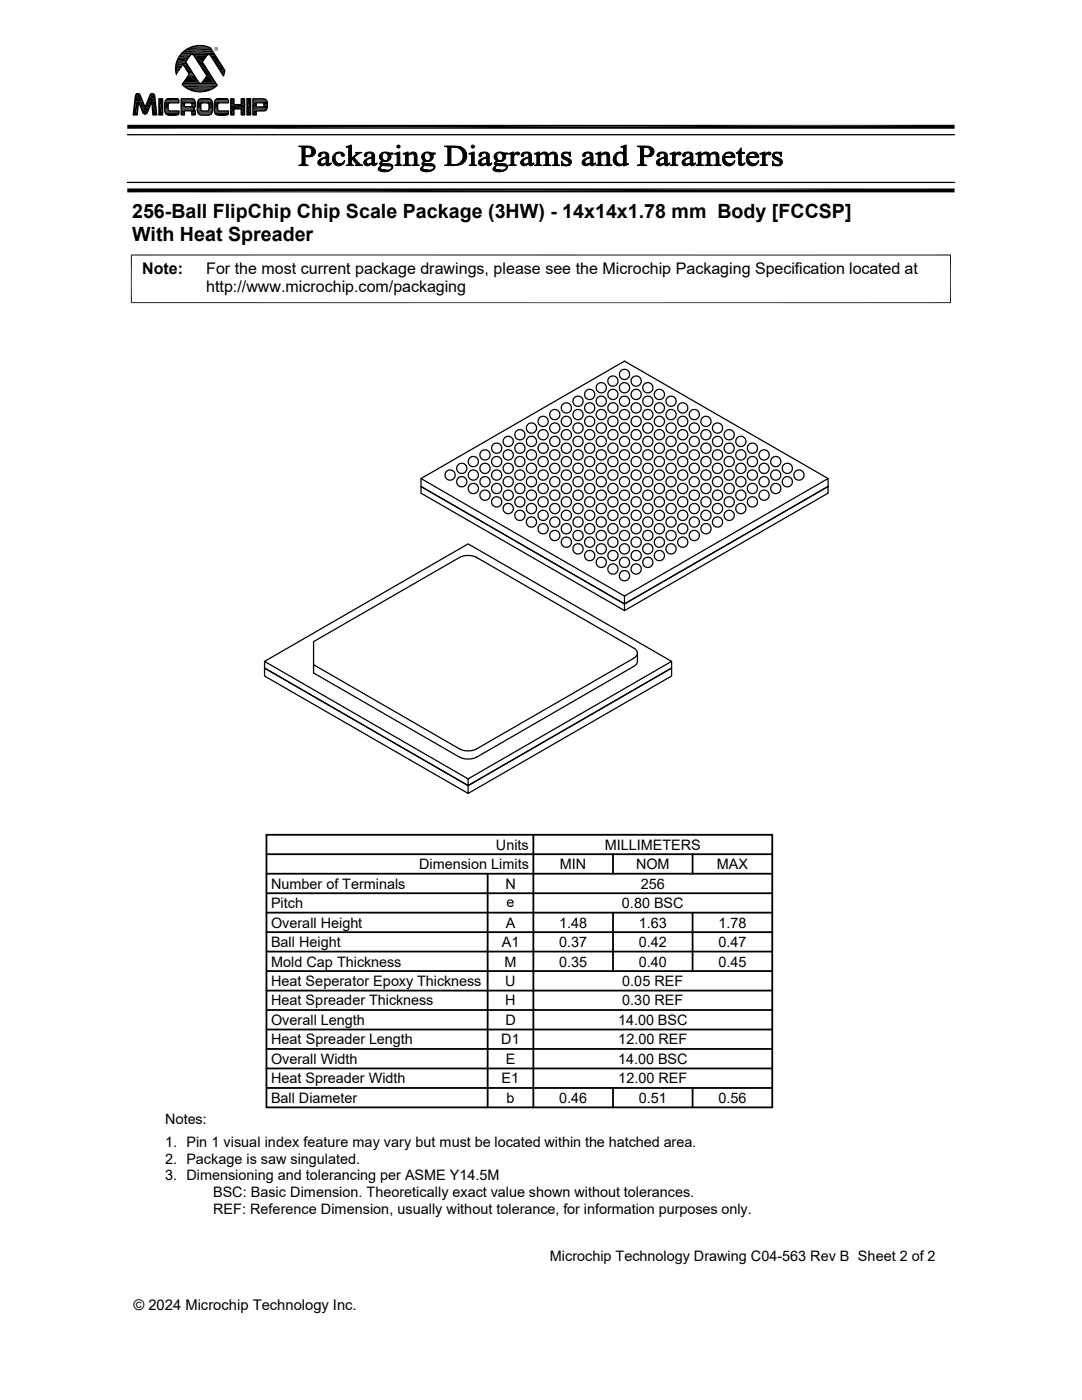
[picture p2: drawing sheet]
<svg xmlns="http://www.w3.org/2000/svg" width="216mm" height="279mm" viewBox="0 0 216 279" stroke-linecap="round" stroke-linejoin="round" font-family="sans-serif">
<g fill="none" stroke="#000" stroke-width=".25">
<path d="M27.1 18.9a.52 .52 0 0 1 .9 .1l1 2.4 .9-2.4a.5 .5 0 0 1 .5-.3 .5 .5 0 0 1 .5 .4l.4 3.8h-.8l-.2-2.7-.9 2.2a.5 .5 0 0 1-.5 .4 .5 .5 0 0 1-.4-.4l-.9-2.1-.2 2.6h-.8zM31.7 19.7h.7v3.2h-.7zM33.1 20l.5-.3h1.6l.4 .2 .1 .6-2 .1-.2 .4v.7l.1 .3 .2 .1h1.9a.62 .62 0 0 1-.1 .7 .62 .62 0 0 1-.6 .2h-1.2a.96 .96 0 0 1-.9-1.2 2.92 2.92 0 0 1 .2-1.8zM36.2 19.7h2.3a1.28 1.28 0 0 1 .2 1.9l-.1 .1 .3 .2 .1 1h-.7v-.6l-.2-.2h-1.3v.8h-.6zM36.6 13l1.1 1.7-1.4 2.2a5.1 5.1 0 0 0 7 .1l-2.9-4.6 1-1.5h.5l2.7 4.3 .3-1.2-2.9-4.5a4.8 4.8 0 0 0-5.1 .6 4.8 4.8 0 0 0-1.7 4.8M38.1 10.9h.3l.3 .1 2.6 4.1-1.2 1.6-.4-.2-2.7-4.2zM39.6 20l.5-.3h1.5a.93 .93 0 0 1 .8 1.1l-.1 1.6a.79 .79 0 0 1-.9 .6 2.2 2.2 0 0 1-1.8-.2 3.5 3.5 0 0 1 0-2.8zM43 20l.5-.3h1.6l.4 .2 .1 .6-2 .1-.2 .4v.7l.1 .3 .2 .1h1.9a.62 .62 0 0 1-.1 .7 .62 .62 0 0 1-.6 .2h-1.2a.96 .96 0 0 1-1-1.2 2.92 2.92 0 0 1 .3-1.8zM46 19.7h.7v1.2h1.4v-1.2h.7v3.2h-.7v-1.2h-1.4v1.2h-.7zM49.3 19.7h.7v3.2h-.7zM49.3 19.7h.7M50.5 19.7h2.2a1.49 1.49 0 0 1 .5 2.2l-.5 .2h-1.6v.8h-.6z"/>
<path d="M25.4 36.4h165.1M25.4 26.9h165.1M36.8 20.5h1.3l.2 .2v.4l-.1 .2h-1.4zM40.2 20.7l.2-.2 1.1 .1 .2 .4-.1 1-.2 .1h-1.2l-.1-.4zM51.1 20.5h1.4a.56 .56 0 0 1 0 .8h-1.4zM84 95.5l40.6 23.5v1.5l-40.6-23.4v1.3l40.6 23.5 40.6-23.5v-1.3l-40.6 23.4v1.4M165.2 95.5l-40.6-23.4-40.6 23.4v1.6l40.6 23.4 40.6-23.4v-1.6l-40.6 23.5M91.7 111.3l-29.1 16.8v4.6M91.7 111.3a3.8 3.8 0 0 1 3.4 0l31.4 18a1.05 1.05 0 0 1 .7 1 1.05 1.05 0 0 1-.7 1l-31.4 18.1a3.8 3.8 0 0 1-3.4 0M52.8 132l40.6-23.5 40.6 23.5-40.6 23.4zM52.8 133.3l40.6 23.5v-1.4M52.8 133.3v1.6l40.6 23.4"/>
<path d="M52.8 132v1.3M127.2 130.3v1.9l-.5 .7-31.6 18.2M134 132v1.3l-40.6 23.5v1.5l40.6-23.4v-1.6l-40.6 23.5-40.6-23.5M91.7 149.4l-29.1-16.7v1.6l29.1 16.8M91.7 151.1a3.8 3.8 0 0 0 3.4 0"/>
<circle cx="117.7" cy="78.7" r="1.02"/>
<circle cx="120" cy="77.4" r="1.02"/>
<circle cx="122.3" cy="78.7" r="1.02"/>
<circle cx="122.3" cy="76.1" r="1.02"/>
<circle cx="124.6" cy="74.7" r="1.02"/>
<circle cx="124.6" cy="77.4" r="1.02"/>
<circle cx="126.9" cy="76.1" r="1.02"/>
<circle cx="126.9" cy="78.7" r="1.02"/>
<circle cx="129.3" cy="77.4" r="1.02"/>
<circle cx="131.6" cy="78.7" r="1.02"/>
<circle cx="89.8" cy="94.8" r="1.02"/>
<circle cx="92.1" cy="93.5" r="1.02"/>
<circle cx="92.1" cy="96.1" r="1.02"/>
<circle cx="94.4" cy="94.8" r="1.02"/>
<circle cx="94.4" cy="92.1" r="1.02"/>
<circle cx="94.4" cy="97.5" r="1.02"/>
<circle cx="96.8" cy="96.1" r="1.02"/>
<circle cx="96.8" cy="93.5" r="1.02"/>
<circle cx="96.8" cy="98.8" r="1.02"/>
<circle cx="96.8" cy="90.8" r="1.02"/>
<circle cx="99.1" cy="94.8" r="1.02"/>
<circle cx="99.1" cy="97.5" r="1.02"/>
<circle cx="99.1" cy="89.5" r="1.02"/>
<circle cx="99.1" cy="92.1" r="1.02"/>
<circle cx="101.4" cy="88.1" r="1.02"/>
<circle cx="101.4" cy="98.8" r="1.02"/>
<circle cx="101.4" cy="93.5" r="1.02"/>
<circle cx="101.4" cy="96.1" r="1.02"/>
<circle cx="101.4" cy="90.8" r="1.02"/>
<circle cx="103.7" cy="86.8" r="1.02"/>
<circle cx="103.7" cy="94.8" r="1.02"/>
<circle cx="103.7" cy="97.5" r="1.02"/>
<circle cx="103.7" cy="92.1" r="1.02"/>
<circle cx="103.7" cy="89.5" r="1.02"/>
<circle cx="106" cy="85.4" r="1.02"/>
<circle cx="106" cy="88.1" r="1.02"/>
<circle cx="106" cy="98.8" r="1.02"/>
<circle cx="106" cy="96.1" r="1.02"/>
<circle cx="106" cy="90.8" r="1.02"/>
<circle cx="106" cy="93.5" r="1.02"/>
<circle cx="108.4" cy="92.1" r="1.02"/>
<circle cx="108.4" cy="86.8" r="1.02"/>
<circle cx="108.4" cy="89.5" r="1.02"/>
<circle cx="108.4" cy="97.5" r="1.02"/>
<circle cx="108.4" cy="94.8" r="1.02"/>
<circle cx="108.4" cy="84.1" r="1.02"/>
<circle cx="110.7" cy="96.1" r="1.02"/>
<circle cx="110.7" cy="98.8" r="1.02"/>
<circle cx="110.7" cy="90.8" r="1.02"/>
<circle cx="110.7" cy="82.7" r="1.02"/>
<circle cx="110.7" cy="88.1" r="1.02"/>
<circle cx="110.7" cy="85.4" r="1.02"/>
<circle cx="110.7" cy="93.5" r="1.02"/>
<circle cx="113" cy="86.8" r="1.02"/>
<circle cx="113" cy="84.1" r="1.02"/>
<circle cx="113" cy="92.1" r="1.02"/>
<circle cx="113" cy="97.5" r="1.02"/>
<circle cx="113" cy="94.8" r="1.02"/>
<circle cx="113" cy="89.5" r="1.02"/>
<circle cx="113" cy="81.4" r="1.02"/>
<circle cx="115.3" cy="88.1" r="1.02"/>
<circle cx="115.3" cy="96.1" r="1.02"/>
<circle cx="115.3" cy="90.8" r="1.02"/>
<circle cx="115.3" cy="98.8" r="1.02"/>
<circle cx="115.3" cy="93.5" r="1.02"/>
<circle cx="115.3" cy="82.7" r="1.02"/>
<circle cx="115.3" cy="80.1" r="1.02"/>
<circle cx="115.3" cy="85.4" r="1.02"/>
<circle cx="117.7" cy="92.1" r="1.02"/>
<circle cx="117.7" cy="89.5" r="1.02"/>
<circle cx="117.7" cy="84.1" r="1.02"/>
<circle cx="117.7" cy="86.8" r="1.02"/>
<circle cx="117.7" cy="81.4" r="1.02"/>
<circle cx="117.7" cy="97.5" r="1.02"/>
<circle cx="117.7" cy="94.8" r="1.02"/>
<circle cx="120" cy="85.4" r="1.02"/>
<circle cx="120" cy="90.8" r="1.02"/>
<circle cx="120" cy="96.1" r="1.02"/>
<circle cx="120" cy="80.1" r="1.02"/>
<circle cx="120" cy="88.1" r="1.02"/>
<circle cx="120" cy="82.7" r="1.02"/>
<circle cx="120" cy="98.8" r="1.02"/>
<circle cx="120" cy="93.5" r="1.02"/>
<circle cx="122.3" cy="94.8" r="1.02"/>
<circle cx="122.3" cy="97.5" r="1.02"/>
<circle cx="122.3" cy="84.1" r="1.02"/>
<circle cx="122.3" cy="92.1" r="1.02"/>
<circle cx="122.3" cy="86.8" r="1.02"/>
<circle cx="122.3" cy="89.5" r="1.02"/>
<circle cx="122.3" cy="81.4" r="1.02"/>
<circle cx="124.6" cy="80.1" r="1.02"/>
<circle cx="124.6" cy="88.1" r="1.02"/>
<circle cx="124.6" cy="98.8" r="1.02"/>
<circle cx="124.6" cy="90.8" r="1.02"/>
<circle cx="124.6" cy="85.4" r="1.02"/>
<circle cx="124.6" cy="93.5" r="1.02"/>
<circle cx="124.6" cy="96.1" r="1.02"/>
<circle cx="124.6" cy="82.7" r="1.02"/>
<circle cx="126.9" cy="84.1" r="1.02"/>
<circle cx="126.9" cy="97.5" r="1.02"/>
<circle cx="126.9" cy="94.8" r="1.02"/>
<circle cx="126.9" cy="86.8" r="1.02"/>
<circle cx="126.9" cy="89.5" r="1.02"/>
<circle cx="126.9" cy="92.1" r="1.02"/>
<circle cx="126.9" cy="81.4" r="1.02"/>
<circle cx="129.3" cy="88.1" r="1.02"/>
<circle cx="129.3" cy="80.1" r="1.02"/>
<circle cx="129.3" cy="93.5" r="1.02"/>
<circle cx="129.3" cy="96.1" r="1.02"/>
<circle cx="129.3" cy="98.8" r="1.02"/>
<circle cx="129.3" cy="82.7" r="1.02"/>
<circle cx="129.3" cy="90.8" r="1.02"/>
<circle cx="129.3" cy="85.4" r="1.02"/>
<circle cx="131.6" cy="86.8" r="1.02"/>
<circle cx="131.6" cy="97.5" r="1.02"/>
<circle cx="131.6" cy="94.8" r="1.02"/>
<circle cx="131.6" cy="92.1" r="1.02"/>
<circle cx="131.6" cy="81.4" r="1.02"/>
<circle cx="131.6" cy="89.5" r="1.02"/>
<circle cx="131.6" cy="84.1" r="1.02"/>
<circle cx="133.9" cy="82.7" r="1.02"/>
<circle cx="133.9" cy="96.1" r="1.02"/>
<circle cx="133.9" cy="93.5" r="1.02"/>
<circle cx="133.9" cy="80.1" r="1.02"/>
<circle cx="133.9" cy="90.8" r="1.02"/>
<circle cx="133.9" cy="98.8" r="1.02"/>
<circle cx="133.9" cy="88.1" r="1.02"/>
<circle cx="133.9" cy="85.4" r="1.02"/>
<circle cx="136.2" cy="86.8" r="1.02"/>
<circle cx="136.2" cy="84.1" r="1.02"/>
<circle cx="136.2" cy="89.5" r="1.02"/>
<circle cx="136.2" cy="81.4" r="1.02"/>
<circle cx="136.2" cy="94.8" r="1.02"/>
<circle cx="136.2" cy="97.5" r="1.02"/>
<circle cx="136.2" cy="92.1" r="1.02"/>
<circle cx="138.5" cy="85.4" r="1.02"/>
<circle cx="138.5" cy="98.8" r="1.02"/>
<circle cx="138.5" cy="82.7" r="1.02"/>
<circle cx="138.5" cy="96.1" r="1.02"/>
<circle cx="138.5" cy="93.5" r="1.02"/>
<circle cx="138.5" cy="88.1" r="1.02"/>
<circle cx="138.5" cy="90.8" r="1.02"/>
<circle cx="140.9" cy="92.1" r="1.02"/>
<circle cx="140.9" cy="89.5" r="1.02"/>
<circle cx="140.9" cy="94.8" r="1.02"/>
<circle cx="140.9" cy="97.5" r="1.02"/>
<circle cx="140.9" cy="86.8" r="1.02"/>
<circle cx="140.9" cy="84.1" r="1.02"/>
<circle cx="143.2" cy="96.1" r="1.02"/>
<circle cx="143.2" cy="98.8" r="1.02"/>
<circle cx="143.2" cy="93.5" r="1.02"/>
<circle cx="143.2" cy="88.1" r="1.02"/>
<circle cx="143.2" cy="85.4" r="1.02"/>
<circle cx="143.2" cy="90.8" r="1.02"/>
<circle cx="145.5" cy="86.8" r="1.02"/>
<circle cx="145.5" cy="97.5" r="1.02"/>
<circle cx="145.5" cy="89.5" r="1.02"/>
<circle cx="145.5" cy="92.1" r="1.02"/>
<circle cx="145.5" cy="94.8" r="1.02"/>
<circle cx="147.8" cy="96.1" r="1.02"/>
<circle cx="147.8" cy="98.8" r="1.02"/>
<circle cx="147.8" cy="93.5" r="1.02"/>
<circle cx="147.8" cy="88.1" r="1.02"/>
<circle cx="147.8" cy="90.8" r="1.02"/>
<circle cx="150.1" cy="92.1" r="1.02"/>
<circle cx="150.1" cy="89.5" r="1.02"/>
<circle cx="150.1" cy="97.5" r="1.02"/>
<circle cx="150.1" cy="94.8" r="1.02"/>
<circle cx="152.5" cy="98.8" r="1.02"/>
<circle cx="152.5" cy="96.1" r="1.02"/>
<circle cx="152.5" cy="93.5" r="1.02"/>
<circle cx="152.5" cy="90.8" r="1.02"/>
<circle cx="154.8" cy="94.8" r="1.02"/>
<circle cx="154.8" cy="92.1" r="1.02"/>
<circle cx="154.8" cy="97.5" r="1.02"/>
<circle cx="157.1" cy="93.5" r="1.02"/>
<circle cx="157.1" cy="96.1" r="1.02"/>
<circle cx="159.4" cy="94.8" r="1.02"/>
<circle cx="99.1" cy="100.2" r="1.02"/>
<circle cx="101.4" cy="101.5" r="1.02"/>
<circle cx="103.7" cy="100.2" r="1.02"/>
<circle cx="103.7" cy="102.8" r="1.02"/>
<circle cx="106" cy="104.2" r="1.02"/>
<circle cx="106" cy="101.5" r="1.02"/>
<circle cx="108.4" cy="105.5" r="1.02"/>
<circle cx="108.4" cy="102.8" r="1.02"/>
<circle cx="108.4" cy="100.2" r="1.02"/>
<circle cx="110.7" cy="101.5" r="1.02"/>
<circle cx="110.7" cy="104.2" r="1.02"/>
<circle cx="110.7" cy="106.9" r="1.02"/>
<circle cx="113" cy="100.2" r="1.02"/>
<circle cx="113" cy="108.2" r="1.02"/>
<circle cx="113" cy="105.5" r="1.02"/>
<circle cx="113" cy="102.8" r="1.02"/>
<circle cx="115.3" cy="106.9" r="1.02"/>
<circle cx="115.3" cy="104.2" r="1.02"/>
<circle cx="115.3" cy="101.5" r="1.02"/>
<circle cx="115.3" cy="109.5" r="1.02"/>
<circle cx="117.7" cy="108.2" r="1.02"/>
<circle cx="117.7" cy="100.2" r="1.02"/>
<circle cx="117.7" cy="102.8" r="1.02"/>
<circle cx="117.7" cy="105.5" r="1.02"/>
<circle cx="117.7" cy="110.9" r="1.02"/>
<circle cx="120" cy="104.2" r="1.02"/>
<circle cx="120" cy="106.9" r="1.02"/>
<circle cx="120" cy="112.2" r="1.02"/>
<circle cx="120" cy="101.5" r="1.02"/>
<circle cx="120" cy="109.5" r="1.02"/>
<circle cx="122.3" cy="113.6" r="1.02"/>
<circle cx="122.3" cy="100.2" r="1.02"/>
<circle cx="122.3" cy="102.8" r="1.02"/>
<circle cx="122.3" cy="105.5" r="1.02"/>
<circle cx="122.3" cy="108.2" r="1.02"/>
<circle cx="122.3" cy="110.9" r="1.02"/>
<circle cx="124.6" cy="104.2" r="1.02"/>
<circle cx="124.6" cy="112.2" r="1.02"/>
<circle cx="124.6" cy="109.5" r="1.02"/>
<circle cx="124.6" cy="106.9" r="1.02"/>
<circle cx="124.6" cy="101.5" r="1.02"/>
<circle cx="124.6" cy="114.9" r="1.02"/>
<circle cx="126.9" cy="102.8" r="1.02"/>
<circle cx="126.9" cy="105.5" r="1.02"/>
<circle cx="126.9" cy="110.9" r="1.02"/>
<circle cx="126.9" cy="113.6" r="1.02"/>
<circle cx="126.9" cy="100.2" r="1.02"/>
<circle cx="126.9" cy="108.2" r="1.02"/>
<circle cx="129.3" cy="101.5" r="1.02"/>
<circle cx="129.3" cy="112.2" r="1.02"/>
<circle cx="129.3" cy="106.9" r="1.02"/>
<circle cx="129.3" cy="104.2" r="1.02"/>
<circle cx="129.3" cy="109.5" r="1.02"/>
<circle cx="131.6" cy="105.5" r="1.02"/>
<circle cx="131.6" cy="108.2" r="1.02"/>
<circle cx="131.6" cy="110.9" r="1.02"/>
<circle cx="131.6" cy="102.8" r="1.02"/>
<circle cx="131.6" cy="100.2" r="1.02"/>
<circle cx="133.9" cy="109.5" r="1.02"/>
<circle cx="133.9" cy="104.2" r="1.02"/>
<circle cx="133.9" cy="101.5" r="1.02"/>
<circle cx="133.9" cy="106.9" r="1.02"/>
<circle cx="136.2" cy="102.8" r="1.02"/>
<circle cx="136.2" cy="100.2" r="1.02"/>
<circle cx="136.2" cy="108.2" r="1.02"/>
<circle cx="136.2" cy="105.5" r="1.02"/>
<circle cx="138.5" cy="101.5" r="1.02"/>
<circle cx="138.5" cy="106.9" r="1.02"/>
<circle cx="138.5" cy="104.2" r="1.02"/>
<circle cx="140.9" cy="105.5" r="1.02"/>
<circle cx="140.9" cy="100.2" r="1.02"/>
<circle cx="140.9" cy="102.8" r="1.02"/>
<circle cx="143.2" cy="101.5" r="1.02"/>
<circle cx="143.2" cy="104.2" r="1.02"/>
<circle cx="145.5" cy="102.8" r="1.02"/>
<circle cx="145.5" cy="100.2" r="1.02"/>
<circle cx="147.8" cy="101.5" r="1.02"/>
<circle cx="150.1" cy="100.2" r="1.02"/>
</g>
<g fill="none" stroke="#000" stroke-width=".2">
<path d="M33 20h2.7M33.1 19.9h2.6M33.1 19.9h2.5M33.3 19.8h2.2M33.4 19.7h2.1M35.6 19.8h-2.4M36 10.9h2.1M36.1 10.8h6.7M36.2 19.7h2.3M36.2 19.7h2.4M36.2 19.8h2.5M36.2 19.9h2.6"/>
<path d="M36.3 16.9h7M36.4 17h6.9M36.5 16.7h6.6M36.5 16.6h3.4M36.5 16.6h3.3M36.6 16.5h3.1M36.9 17.4h6M37.5 17.7h4.9M37.8 9.5h4.2M37.9 9.4h4M38 11h-2.1M38.2 10.9h-2.2"/>
<path d="M38.4 10.9h4.4M38.4 9.3h3M38.4 9.2h2.9M38.5 10.9h3M38.6 11h2.8M38.6 11h2.7M38.7 18.2h2.5M39.6 20h2.6M39.6 19.9h2.6M39.6 19.9h2.5M39.7 19.8h2.4M39.8 19.8h2.2"/>
<path d="M40.1 16.6h3M40.2 16.6h2.9M40.3 16.5h2.7M42.9 20h2.7M43 19.9h2.6M43 19.9h2.5M43.2 19.8h2.2M43.3 19.7h2M45.5 19.8h-2.4M50.5 19.7h2.2M50.5 19.8h2.5M50.5 19.9h2.6"/>
<path d="M50.5 19.7h2.4M50.5 19.9h2.7M32.9 20.5h2.8M32.9 22.2h2.8M32.9 20.4h2.8M32.9 22.3h2.8M32.9 20.3h2.8M32.9 22.4h2.8M32.9 20.2h2.8M32.9 22.5h2.8M33 22.6h2.7M33 20.1h2.7"/>
<path d="M33 22.7h2.7M33.1 22.7h2.6M33.1 22.8h2.6M33.2 22.8h2.4M33.3 22.9h2.3M33.4 22.9h2.1M36.2 20h2.7M36.2 20.2h2.7M36.2 21.3h2.7M36.2 21.4h2.7M36.2 21.5h2.7M36.2 21.6h2.6"/>
<path d="M36.2 21.6h2.5M36.2 21.7h2.5M36.2 21.8h2.6M36.2 21.9h2.7M36.2 22h2.7M36.2 22.1h2.7M39.4 22.2h3M39.4 20.5h3M39.4 20.4h3M39.4 22.3h3M39.4 20.2h3M39.4 22.5h2.9"/>
<path d="M39.5 22.6h2.8M39.5 20.1h2.8M39.5 22.7h2.7M39.6 22.8h2.6M39.7 22.8h2.4M39.8 22.9h2.2M42.8 20.5h2.8M42.8 22.2h2.8M42.8 20.4h2.8M42.8 22.3h2.8M42.8 20.3h2.8M42.8 22.4h2.8"/>
<path d="M42.8 20.2h2.8M42.8 22.5h2.8M42.9 20.1h2.7M42.9 22.6h2.7M42.9 22.7h2.7M43 22.7h2.6M43 22.8h2.6M43.1 22.8h2.4M43.2 22.9h2.2M43.3 22.9h2M50.5 20h2.7M50.5 20.2h2.8"/>
<path d="M50.5 20.4h2.8M50.5 20.5h2.8M50.5 21.4h2.8M50.5 21.7h2.8M50.5 21.8h2.8M50.5 21.9h2.7M50.5 22h2.6M53 22.1h-2.5M26.1 50.9h163.7M26.2 50.8v9.7M189.7 50.8v9.7M26.1 60.4h163.7"/>
</g>
<g fill="none" stroke="#000" stroke-width=".36">
<path d="M53.2 166.6h100.9v54.4h-100.9zM53.2 178.3h100.9M53.2 174.4h100.9M53.2 170.5h100.9M97.3 174.4v46.6M106.4 166.6v54.4M122.3 170.5v3.9M138.2 170.5v3.9M53.2 186h100.9M53.2 182.1h100.9M53.2 197.7h100.9M53.2 189.9h100.9"/>
<path d="M53.2 193.8h100.9M122.3 182.1v11.7M138.2 182.1v11.7M53.2 205.5h100.9M53.2 213.2h100.9M53.2 217.1h100.9M53.2 209.3h100.9M53.2 201.6h100.9M122.3 217.1v3.9M138.2 217.1v3.9"/>
</g>
<g fill="#000" stroke="#000" stroke-width=".2">
<path d="M80.4 30.6l.3 .1zM118.9 30.6l.2 .1zM123.9 29.3h.3zM151.6 30.6l.3 .1z"/>
<path d="M60.2 29.4h1.1h-.4v1.7h1.5l-1.5 .1v1.6l.6 .2h-1.9v-.1a.5 .5 0 0 0 .7-.6z" fill-rule="evenodd"/>
<path d="M59.6 29.1h1.6a1.26 1.26 0 0 1 1.3 .4 1.26 1.26 0 0 1 .3 1.3l-.4 .3h-1a.87 .87 0 0 0 .8-.9 .87 .87 0 0 0-.9-.8h-1.1z" fill-rule="evenodd"/>
<path d="M60.9 31.2h1.3z" fill-rule="evenodd"/>
<path d="M63.6 30.7l.3-.2h.6l-.4 .2a.36 .36 0 0 1-.1 .4 .36 .36 0 0 1-.3 .1l-.2-.1z" fill-rule="evenodd"/>
<path d="M63.5 32.1a1.65 1.65 0 0 1 1.6-.6 1.09 1.09 0 0 0-1.1 .9l.3 .3 .6 .1a.83 .83 0 0 1-.9 .3 .83 .83 0 0 1-.6-.7z" fill-rule="evenodd"/>
<path d="M63.9 30.5l.2-.1a1.3 1.3 0 0 1 1.5 .4l.1 1.9 .3 .1a.51 .51 0 0 1-.5 .3 .51 .51 0 0 1-.4-.3v-.1l-.3-.1 .3-.1v-1h-.5l.5-.3a.56 .56 0 0 0-.6-.7z" fill-rule="evenodd"/>
<path d="M64.4 32.8l.7-.1z" fill-rule="evenodd"/>
<path d="M65.7 32.7l.4-.2-.1 .3z" fill-rule="evenodd"/>
<path d="M67 30.6l.6-.1a1.1 1.1 0 0 0-.7 1.2 1.1 1.1 0 0 0 .9 1h.7a1.33 1.33 0 0 1-2-.2 1.33 1.33 0 0 1 .5-1.9z" fill-rule="evenodd"/>
<path d="M67.1 30.5a1.26 1.26 0 0 1 1.6 .4v.2a.46 .46 0 0 1-.5 0 .46 .46 0 0 1-.2-.5z" fill-rule="evenodd"/>
<path d="M67.8 32.7a.93 .93 0 0 0 .9-.7l.1 .2-.3 .5z" fill-rule="evenodd"/>
<path d="M69.1 29.3h.2z" fill-rule="evenodd"/>
<path d="M69.1 29.3l1-.3v3.7l.5 .3h-1.5l.3-.1 .2-.3v-3l-.1-.2z" fill-rule="evenodd"/>
<path d="M70.9 30.4h1.3l-.7 .4-.9 .6 1.2 1.3 .6 .3h-1.5l.2-.3-1-1.1 1-.8v-.3z" fill-rule="evenodd"/>
<path d="M72.8 30.7l.2-.2h.7h-.2a.46 .46 0 0 0-.3 .6l-.2 .2a.32 .32 0 0 1-.3-.2 .32 .32 0 0 1 .1-.4z" fill-rule="evenodd"/>
<path d="M72.7 32.1a1.64 1.64 0 0 1 1.5-.6 1.06 1.06 0 0 0-1.1 .9l.4 .3 .6 .1a.84 .84 0 0 1-.9 .3 .84 .84 0 0 1-.6-.7z" fill-rule="evenodd"/>
<path d="M73 30.5l.2-.1a1.31 1.31 0 0 1 1.5 .4l.1 1.9 .3 .1a.48 .48 0 0 1-.5 .3 .48 .48 0 0 1-.4-.4l-.2-.1 .2-.1v-1h-.5l.5-.3a.54 .54 0 0 0-.5-.7z" fill-rule="evenodd"/>
<path d="M73.6 32.8l.6-.1z" fill-rule="evenodd"/>
<path d="M74.9 32.7l.3-.2-.1 .3z" fill-rule="evenodd"/>
<path d="M75.7 33.3l.5-.3-.3 .5a.93 .93 0 0 0 1.1 .5h-1.4a.42 .42 0 0 1 .1-.7z" fill-rule="evenodd"/>
<path d="M76 30.6l.8-.3 .7 .2h-.7a.83 .83 0 0 0-.5 .8 .83 .83 0 0 0 .5 .7h.7l-1.1 .1-.2 .3 .4 .2a2.38 2.38 0 0 1 1.7 .4l.1 .4a1.97 1.97 0 0 1-2.8 .6h1.4a.8 .8 0 0 0 1.1-.7l-.3-.2-1.7-.1a.48 .48 0 0 1-.3-.5 .48 .48 0 0 1 .5-.4 .85 .85 0 0 1-.3-1.5z" fill-rule="evenodd"/>
<path d="M76.4 32.1h1z" fill-rule="evenodd"/>
<path d="M76.8 30.5h1.6v.3h-.5a.82 .82 0 0 1-.4 1.2h-.6a.82 .82 0 0 0 .5-.8 .82 .82 0 0 0-.6-.7z" fill-rule="evenodd"/>
<path d="M78.7 30.6l.3 .1z" fill-rule="evenodd"/>
<path d="M78.7 30.6l1.1-.3v2.1a.37 .37 0 0 0 .4 .5v.1h-1.4l.4-.3v-1.6l-.1-.3z" fill-rule="evenodd"/>
<path d="M80.4 30.6l1-.3v.6h-.5z" fill-rule="evenodd"/>
<path d="M80.9 30.9l1.3-.2-.8 .4 .1 1.6 .4 .3h-1.4l.4-.3z" fill-rule="evenodd"/>
<path d="M81.7 30.7a.84 .84 0 0 1 .9-.4 .84 .84 0 0 1 .6 .8v1.6l.5 .3h-1.5l.3-.1 .2-.3-.1-1.6-.3-.3z" fill-rule="evenodd"/>
<path d="M84.1 33.3l.5-.3-.2 .5a.93 .93 0 0 0 1 .5h-1.4a.42 .42 0 0 1 .1-.7z" fill-rule="evenodd"/>
<path d="M84.4 30.6l.9-.3 .6 .2h-.7a.83 .83 0 0 0-.5 .8 .83 .83 0 0 0 .5 .7h.7l-1.1 .1-.2 .3 .5 .2a2.38 2.38 0 0 1 1.6 .4l.1 .4a1.97 1.97 0 0 1-2.8 .6h1.4a.8 .8 0 0 0 1.2-.7l-.4-.2-1.7-.1a.48 .48 0 0 1-.3-.5 .48 .48 0 0 1 .5-.4 .85 .85 0 0 1-.3-1.5z" fill-rule="evenodd"/>
<path d="M84.8 32.1h1z" fill-rule="evenodd"/>
<path d="M85.2 30.5h1.6v.3h-.5a.81 .81 0 0 1-.4 1.2h-.6a.82 .82 0 0 0 .6-.8 .82 .82 0 0 0-.7-.7z" fill-rule="evenodd"/>
<path d="M88.7 29.1h2l1.3 .3-2 .1v3.2l1.9 .1-.9 .2h-2.3l.6-.2v-.2l.1-2.9a.46 .46 0 0 0-.7-.4z" fill-rule="evenodd"/>
<path d="M90.7 29.4h1.3a1.86 1.86 0 0 1 1.2 1.7 1.86 1.86 0 0 1-1.3 1.7h-1.2a1.73 1.73 0 0 0 1.7-1.7 1.73 1.73 0 0 0-1.7-1.7z" fill-rule="evenodd"/>
<path d="M93.6 30.6l.3 .1z" fill-rule="evenodd"/>
<path d="M93.6 30.6l1-.3v2.1a.36 .36 0 0 0 .1 .4 .36 .36 0 0 0 .4 .1v.1h-1.5v-.1a.38 .38 0 0 0 .5-.5v-1.5l-.1-.1z" fill-rule="evenodd"/>
<path d="M95.7 30.7l.2-.2h.6h-.1a.43 .43 0 0 0-.3 .6l-.2 .2a.32 .32 0 0 1-.3-.2 .32 .32 0 0 1 .1-.4z" fill-rule="evenodd"/>
<path d="M95.7 31.9l.9-.4h.5a1.08 1.08 0 0 0-1.1 .9l.4 .3 .5 .1a.79 .79 0 0 1-.9 .2 .79 .79 0 0 1-.5-.9z" fill-rule="evenodd"/>
<path d="M95.9 30.5a1.28 1.28 0 0 1 1.7 .4v1.7l.4 .2a.48 .48 0 0 1-.5 .3 .48 .48 0 0 1-.4-.4l-.2-.1 .2-.1v-1h-.5l.5-.2-.1-.6z" fill-rule="evenodd"/>
<path d="M96.5 32.8l.6-.1z" fill-rule="evenodd"/>
<path d="M97.8 32.7l.3-.2-.1 .3z" fill-rule="evenodd"/>
<path d="M98.6 33.3l.5-.3-.3 .5a.94 .94 0 0 0 1.1 .5h-1.4a.42 .42 0 0 1 .1-.7z" fill-rule="evenodd"/>
<path d="M98.9 30.6a1.47 1.47 0 0 1 1.5-.1h-.7a.81 .81 0 0 0-.6 .8 .81 .81 0 0 0 .7 .7h.6l-1.1 .1-.2 .5 1.7 .1a.6 .6 0 0 1 .5 .7 2.05 2.05 0 0 1-2.8 .6 4.5 4.5 0 0 0 2.3-.3l.2-.4-.2-.2h-1.3a.55 .55 0 0 1-.8-.6l.4-.4a.85 .85 0 0 1-.2-1.5z" fill-rule="evenodd"/>
<path d="M99.3 32.1h1z" fill-rule="evenodd"/>
<path d="M99.7 30.5h1.6v.3h-.6a.83 .83 0 0 1-.3 1.2h-.6h.1a.84 .84 0 0 0 .4-.8 .84 .84 0 0 0-.6-.7z" fill-rule="evenodd"/>
<path d="M101.5 30.6l.2 .1z" fill-rule="evenodd"/>
<path d="M101.5 30.6l1-.3v.6h.2l-.2 .3v1.5l.5 .3h-1.5l.5-.3v-1.7l-.1-.2z" fill-rule="evenodd"/>
<path d="M102.7 30.7h.2l-.4 .2z" fill-rule="evenodd"/>
<path d="M102.7 30.7a.49 .49 0 0 1 .5-.4 .49 .49 0 0 1 .5 .5 .49 .49 0 0 1-.8-.1z" fill-rule="evenodd"/>
<path d="M104.1 30.7l.3-.2h.6h-.2a.46 .46 0 0 0-.3 .6l-.1 .2a.32 .32 0 0 1-.4-.2 .32 .32 0 0 1 .1-.4z" fill-rule="evenodd"/>
<path d="M104 32.1a1.64 1.64 0 0 1 1.5-.6 1.06 1.06 0 0 0-1.1 .9l.4 .3 .6 .1a.84 .84 0 0 1-.9 .3 .84 .84 0 0 1-.6-.7z" fill-rule="evenodd"/>
<path d="M104.4 30.5l.1-.1a1.31 1.31 0 0 1 1.5 .4l.1 1.9 .3 .1a.48 .48 0 0 1-.5 .3 .48 .48 0 0 1-.4-.4l-.2-.1 .2-.1v-1h-.4l.4-.3a.54 .54 0 0 0-.5-.7z" fill-rule="evenodd"/>
<path d="M104.9 32.8l.6-.1z" fill-rule="evenodd"/>
<path d="M106.2 32.7l.4-.2-.2 .3z" fill-rule="evenodd"/>
<path d="M106.6 30.6l.3 .1z" fill-rule="evenodd"/>
<path d="M106.6 30.6l1.1-.3v.6h-.6l-.1-.1z" fill-rule="evenodd"/>
<path d="M107.1 30.9l1.3-.2-.7 .3v1.7l.4 .3h-1.4l.4-.3z" fill-rule="evenodd"/>
<path d="M107.9 30.7a.86 .86 0 0 1 1.5 .2h.2l-.2 .1 .1 1.7 .4 .3h-1.5l.5-.3v-1.5l-.2-.4z" fill-rule="evenodd"/>
<path d="M109.5 30.8l.2-.2 .5 .1-.6 .2h-.2z" fill-rule="evenodd"/>
<path d="M109.7 30.6a.85 .85 0 0 1 .9-.2 .85 .85 0 0 1 .6 .7v1.3a.37 .37 0 0 0 .5 .5v.1h-1.5l.5-.3v-1.5a.45 .45 0 0 0-.5-.5z" fill-rule="evenodd"/>
<path d="M112 32.1a1.36 1.36 0 0 0 1.6 .9l-1.6 .1z" fill-rule="evenodd"/>
<path d="M112.2 30.7l.2-.2h.5a.39 .39 0 0 0-.5 .2 .39 .39 0 0 0 .2 .5l.8 .4a.73 .73 0 0 1 .6 .6 .73 .73 0 0 1-.4 .8h-.5l.4-.4a1.73 1.73 0 0 0-1.1-.9l-.4-.5z" fill-rule="evenodd"/>
<path d="M112.4 30.5l.4-.2 .8 .1z" fill-rule="evenodd"/>
<path d="M112.2 33h1.4l-.5 .1z" fill-rule="evenodd"/>
<path d="M112.4 30.5l1.4-.2v.9l-.2-.1a.7 .7 0 0 0-.7-.6z" fill-rule="evenodd"/>
<path d="M116.5 30.6l.1-.1h.6l-.4 .2a.36 .36 0 0 1 0 .4 .36 .36 0 0 1-.4 .1l-.1-.2z" fill-rule="evenodd"/>
<path d="M116.5 31.8l.8-.3h.5a1.09 1.09 0 0 0-1.1 .9l.3 .3 .6 .1a.89 .89 0 0 1-1.5-.2l.1-.4z" fill-rule="evenodd"/>
<path d="M116.6 30.5l.2-.1a1.1 1.1 0 0 1 1.3 .2 1.1 1.1 0 0 1 .2 1.2v.8l.4 .2a.51 .51 0 0 1-.4 .3 .51 .51 0 0 1-.5-.3v-.1l-.2-.1 .2-.1v-1h-.5l.5-.3a.55 .55 0 0 0-.6-.7z" fill-rule="evenodd"/>
<path d="M117.1 32.8l.7-.1z" fill-rule="evenodd"/>
<path d="M118.5 32.7l.3-.2-.1 .3z" fill-rule="evenodd"/>
<path d="M118.9 30.6l1-.3v.6h-.6z" fill-rule="evenodd"/>
<path d="M119.3 30.9l1.4-.2-.8 .4v1.3a.39 .39 0 0 0 .1 .4 .39 .39 0 0 0 .4 .1v.1h-1.5l.5-.3z" fill-rule="evenodd"/>
<path d="M120.1 30.7a.84 .84 0 0 1 .9-.3 .84 .84 0 0 1 .6 .7l.1 1.6 .4 .3h-1.4l.4-.3v-1.7l-.4-.3z" fill-rule="evenodd"/>
<path d="M122.7 30.9l.4-.4h.6a1.2 1.2 0 0 0-.8 1.2 1.2 1.2 0 0 0 .9 1.1h-1a1.4 1.4 0 0 1-.1-1.9z" fill-rule="evenodd"/>
<path d="M123.1 30.5a1.12 1.12 0 0 1 1.3 .1z" fill-rule="evenodd"/>
<path d="M123.9 29.3l1-.3v3.3l.3 .4h-.8a1.19 1.19 0 0 1-1.6 .1h1l.6-.3v-1.4l-.3-.5h.3v-1v-.2z" fill-rule="evenodd"/>
<path d="M124.4 32.7h1v.1l-1 .3z" fill-rule="evenodd"/>
<path d="M127.7 29.4h1.1h-.4v1.7h1.6l-1.6 .1v1.1a.47 .47 0 0 0 .1 .5 .47 .47 0 0 0 .6 .1v.1h-1.9l.4-.1 .2-.3z" fill-rule="evenodd"/>
<path d="M127.2 29.1h1.6a1.23 1.23 0 0 1 1.3 .4 1.23 1.23 0 0 1 .2 1.3l-.3 .3h-1.1a.87 .87 0 0 0 .9-.9 .87 .87 0 0 0-1-.8h-1.1z" fill-rule="evenodd"/>
<path d="M128.4 31.2h1.4z" fill-rule="evenodd"/>
<path d="M131.2 30.7l.3-.2h.6h-.2a.42 .42 0 0 0-.3 .6l-.2 .2a.32 .32 0 0 1-.3-.2 .32 .32 0 0 1 .1-.4z" fill-rule="evenodd"/>
<path d="M131.3 31.9l.7-.4h.6a1.12 1.12 0 0 0-1.1 .9l.4 .3 .6 .1a.79 .79 0 0 1-1 .2 .79 .79 0 0 1-.5-.9z" fill-rule="evenodd"/>
<path d="M131.5 30.5a1.23 1.23 0 0 1 1.6 .4l.1 1.7 .3 .2a.48 .48 0 0 1-.5 .3 .48 .48 0 0 1-.4-.4l-.2-.1 .2-.1v-1h-.4l.4-.2-.1-.6-.4-.2z" fill-rule="evenodd"/>
<path d="M132 32.8l.6-.1z" fill-rule="evenodd"/>
<path d="M133.3 32.7l.3-.2-.1 .3z" fill-rule="evenodd"/>
<path d="M133.7 30.6l.3 .1z" fill-rule="evenodd"/>
<path d="M133.7 30.6l1-.3v.6h.2l-.2 .3 .1 1.5 .5 .3h-1.6l.5-.3v-1.8l-.1-.1z" fill-rule="evenodd"/>
<path d="M134.9 30.7h.3l-.5 .2z" fill-rule="evenodd"/>
<path d="M134.9 30.7a.48 .48 0 0 1 .5-.4 .48 .48 0 0 1 .5 .5 .47 .47 0 0 1-.7-.1z" fill-rule="evenodd"/>
<path d="M136.3 30.7l.3-.2h.6a.44 .44 0 0 0-.5 .6 .31 .31 0 0 1-.4 .1 .31 .31 0 0 1 0-.5z" fill-rule="evenodd"/>
<path d="M136.6 30.5a1.23 1.23 0 0 1 1.7 .4v1.7l.4 .2a.48 .48 0 0 1-.5 .3 .48 .48 0 0 1-.5-.4l-.2-.1 .2-.1v-1h-.4l.4-.2-.1-.6z" fill-rule="evenodd"/>
<path d="M136.4 31.9l.7-.4h.6a1.11 1.11 0 0 0-1 .9l.3 .3 .6 .1a.79 .79 0 0 1-1 .2 .79 .79 0 0 1-.4-.9z" fill-rule="evenodd"/>
<path d="M137.1 32.8l.6-.1z" fill-rule="evenodd"/>
<path d="M138.4 32.7l.4-.2-.1 .3z" fill-rule="evenodd"/>
<path d="M138.8 30.6l.3 .1z" fill-rule="evenodd"/>
<path d="M138.8 30.6l1.1-.3v.6h-.6l-.1-.1z" fill-rule="evenodd"/>
<path d="M139.3 30.9l1.3-.2-.7 .3v1.7l.5 .3h-1.5l.4-.3z" fill-rule="evenodd"/>
<path d="M140.1 30.7a.86 .86 0 0 1 1.5 .2h.2l-.2 .2 .1 1.6 .4 .3h-1.4l.4-.3v-1.8l-.4-.2z" fill-rule="evenodd"/>
<path d="M141.8 30.8l.1-.2 .5 .1-.8 .2z" fill-rule="evenodd"/>
<path d="M141.9 30.6a.85 .85 0 0 1 1-.2 .85 .85 0 0 1 .5 .8l.1 1.5 .4 .3h-1.5v-.1a.37 .37 0 0 0 .5-.4v-1.2a.52 .52 0 0 0-.5-.6z" fill-rule="evenodd"/>
<path d="M144.5 30.7l.3-.2h.6a.73 .73 0 0 0-.8 .7l-.4 .1z" fill-rule="evenodd"/>
<path d="M144.8 30.5a1.17 1.17 0 0 1 1.9 .9h-2.1a1.11 1.11 0 0 0 1.1 1.2l-1.2 .1-.3-.7v-.6v-.1l1.8-.1a.62 .62 0 0 0-.6-.7z" fill-rule="evenodd"/>
<path d="M144.5 32.7l1.2-.1a.85 .85 0 0 0 .9-.6l.1 .1a1.26 1.26 0 0 1-1 1 1.26 1.26 0 0 1-1.2-.4z" fill-rule="evenodd"/>
<path d="M147.8 29.5h.1v.9h.7v.2h-.7v1.9l.3 .2-.8 .1v-2.2l-.5-.1 .6-.4z" fill-rule="evenodd"/>
<path d="M147.4 32.8l.9-.1 .2-.2h.2l-.1 .1a.68 .68 0 0 1-1.2 .2z" fill-rule="evenodd"/>
<path d="M149.3 30.7l.3-.2h.5a.73 .73 0 0 0-.7 .7l-.4 .1z" fill-rule="evenodd"/>
<path d="M149.6 30.5l.1-.1a1.13 1.13 0 0 1 1.7 1h-2a1.1 1.1 0 0 0 1.1 1.2l-1.3 .1-.3-.7 .1-.7 1.7-.1a.66 .66 0 0 0-.6-.7z" fill-rule="evenodd"/>
<path d="M149.2 32.7l1.5-.1 .4-.2 .2-.4a1.16 1.16 0 0 1-.8 1.1 1.16 1.16 0 0 1-1.3-.4z" fill-rule="evenodd"/>
<path d="M151.6 30.6l1.1-.3v.6h.1l-.1 .3v1.5l.5 .3h-1.5l.4-.3v-1.5v-.4z" fill-rule="evenodd"/>
<path d="M152.8 30.7h.3l-.4 .2z" fill-rule="evenodd"/>
<path d="M152.9 30.6a.46 .46 0 0 1 .6-.3 .46 .46 0 0 1 .3 .5 .49 .49 0 0 1-.7-.1h-.3z" fill-rule="evenodd"/>
<path d="M154.1 32.1a1.35 1.35 0 0 0 1.6 .9l-1.6 .1z" fill-rule="evenodd"/>
<path d="M154.4 30.6l.6-.1h-.3a.35 .35 0 0 0-.2 .3 .35 .35 0 0 0 .2 .4l.8 .4a.73 .73 0 0 1 .6 .6 .73 .73 0 0 1-.4 .8h-.5l.4-.4a1.71 1.71 0 0 0-1.1-.9 .65 .65 0 0 1-.1-1.1z" fill-rule="evenodd"/>
<path d="M154.5 30.5l.4-.2 .8 .1z" fill-rule="evenodd"/>
<path d="M154.3 33h1.4l-.5 .1z" fill-rule="evenodd"/>
<path d="M154.5 30.5l1.4-.2v.9l-.2-.1a.7 .7 0 0 0-.7-.6z" fill-rule="evenodd"/>
<circle cx="79.5" cy="29.3" r=".31"/>
<circle cx="94.3" cy="29.3" r=".31"/>
</g>
<g fill="#000">
<path d="M27 19.1l1 .1h-1zM27 19.1h1v.1zM27 19.2l1.5 1.1h-1.6zM27 19.2h1l.5 1.1zM27 19l1 .1zM27.1 18.9h.9zM27.1 18.9l.9 .1zM27.1 18.9h.8zM27.2 18.8l.7 .1zM27.2 18.8h.6zM27.2 18.8h.5zM27.3 18.7l.4 .1z"/>
<path d="M27.3 18.7h.4zM27.4 18.7h.2zM27.4 18.7h.3zM27.5 18.7h.1zM29.9 19.1l1.1 1.1h-1.6zM29.9 19.1h1l.1 1.1zM29.9 19h1zM29.9 19l1 .1zM29.9 18.9l1 .1zM29.9 18.9h.9zM30 18.9h.8zM30.1 18.8l.7 .1z"/>
<path d="M30.1 18.8h.6zM30.1 18.7l.5 .1zM30.1 18.7h.5zM30.2 18.7h.4zM30.2 18.7h.3zM30.3 18.7h.2zM31.7 19.7l.7 3.2h-.7zM31.7 19.7h.7v3.2zM33.5 19.7h2zM33.5 19.7h1.9zM33.5 19.7h1.8zM33.6 19.7h1.7z"/>
<path d="M35 13.7l.6 .6h-.5zM35 13.7h1l-.4 .6zM35.1 13.1l.9 .6h-1zM35.1 13.1h1.4l-.5 .6zM35.1 14.3l.1 .6zM35.1 14.3h.5l-.4 .6zM35.1 13h1.5l-.1 .1zM35.1 13l1.4 .1h-1.4zM35.3 12.3l1.9 .3h-2zM35.3 12.3h1.7l.2 .3zM35.4 12l1.6 .3h-1.7zM35.4 12h1.9l-.3 .3z"/>
<path d="M35.6 11.5h2.1l-.4 .5zM35.6 11.5l1.7 .5h-1.9zM36.6 13l1.9 1.6h-.9zM36.6 13h.8l1.1 1.6zM37.6 15h1.2l.9 1.5zM37.6 15l2.1 1.5h-3.1zM37.6 14.6h.9zM37.7 14.6l.9 .1zM37.7 15h1.1zM37.7 14.7l.9 .1zM37.7 14.9l1 .1zM37.7 14.8l1 .1z"/>
<path d="M37.7 14.9h1zM38.7 11l1.7 1.4h-.9zM38.7 11h2.6l-.9 1.4zM38.7 18.2l1.9 .1zM39 9.2h1.8zM39 9.1l1.8 .1zM39.3 18.3h1.3zM39.5 12.4l2.6 2.7h-.8zM39.5 12.4h.9l1.7 2.7zM39 9.1h1.7zM39.6 9.1h1.1zM39.6 9.1h.6z"/>
<path d="M39.9 19.7h2zM40 19.7h1.9zM40 19.7h1.8zM40.1 19.7h1.7zM40.1 19.7h1.6zM41.3 15.1l1.7 1.4h-2.7zM41.3 15.1h.8l.9 1.4zM41.6 10.9h1.2zM41.7 10.9h1.2zM41.8 10.9h1.1zM41.9 10.9l1 .1zM41.9 11h1z"/>
<path d="M42 11l2.9 3h-1zM42 11h.9l2 3zM42.8 9.8v.1zM42.8 9.6v.2zM42.8 9.9l.1 .1zM42.9 9.5l-.1 .1zM42.9 9.7l-.1 .1zM42.9 9.9v.1zM42.9 10l.1 .1zM42.8 9.6l.1-.1zM42.9 9.5h.1zM43 10.1l.1 .1z"/>
<path d="M43 9.4l.1 .1zM43.1 10.1h.2zM43.1 9.4l.2 .1zM43.3 10.1l.1-.1zM43.3 19.7h2zM43.3 9.4v.1zM43.4 9.9l-.1 .1zM43.4 19.7h1.9zM43.4 19.7h1.8zM43.3 9.5l.1 .2zM43.3 9.4l.1 .1zM43.3 10l.2-.1z"/>
<path d="M43.4 9.8v.1zM43.4 9.7v.1zM43.5 19.7h1.7zM43.4 9.5l.1 .1zM43.5 9.8l-.1 .1zM43.5 9.6l-.1 .2zM43.9 14l.9 .6h-.6zM43.9 14h1l-.1 .6zM44.2 14.6l.4 .5zM44.2 14.6h.6l-.2 .5zM46 19.7l.7 1.2h-.7zM46 19.7h.7v1.2z"/>
<path d="M48.1 19.7l.7 1.2h-.7zM48.1 19.7h.7v1.2zM49.3 19.7l.7 3.2h-.7zM49.3 19.7h.7v3.2zM25.4 37.6h165.1l-165.1 .8zM25.4 38.4l165.1-.8v.8zM25.4 24.9h165.1l-165.1 .8zM25.4 25.7l165.1-.8v.8zM26.9 20.3h.7zM26.9 20.3l.5 2.6h-.8zM26.9 20.3h.7l-.2 2.6zM27.6 20.3h.9z"/>
<path d="M27.6 20.3l1.4 1.1h-.9zM27.6 20.3h.9l.5 1.1zM28.1 21.4l1.3 1h-.9zM28.1 21.4h1.7l-.4 1zM28.5 22.4h.9zM28.5 22.4l.9 .1zM28.5 22.5h.9zM28.5 22.5l.8 .1zM28.6 22.6h.7zM28.6 22.6l.6 .1zM28.7 22.7h.5zM28.7 22.7h.4z"/>
<path d="M28.8 22.7h.3zM28.8 22.7l.2 .1zM28.9 22.8h.1zM29.4 20.2l.4 1.2h-.8zM29.4 20.2h.9l-.5 1.2zM30.3 20.2l1 2.7h-.8zM30.3 20.2h.7l.3 2.7zM32.9 20.7l.7 .1zM32.9 20.7h.7zM32.9 20.8h.7zM32.9 20.8l.6 .2h-.6zM32.9 20.8h.7l-.1 .2z"/>
<path d="M32.9 21l.6 .7h-.6zM32.9 21h.6v.7zM32.9 21.7l.7 .1h-.7zM32.9 21.7h.6l.1 .1zM32.9 21.8h.7zM32.9 21.8l.7 .1zM32.9 21.9h.7zM32.9 21.9l.7 .1zM32.9 20.5h1zM32.9 20.5l.9 .1zM32.9 20.6h.9zM32.9 20.6l.7 .1z"/>
<path d="M32.9 22.1h.9zM32.9 20.6h.8zM32.9 22l.8 .1zM32.9 22.1h.8zM33.4 22.9h2zM33.5 22.9l1.7 .1zM33.5 22.9h1.9zM33.6 23h1.6zM33.6 23h1.4zM36.2 20.5l.6 .8h-.6zM36.2 20.5h.6v.8zM36.2 22.1l.6 .8h-.6z"/>
<path d="M36.2 22.1h.6v.8zM38.1 20.5h.8zM38.1 22.1h.8zM38.1 20.5h.9zM38.1 21.3h.8zM38.1 22.1l.8 .1zM38.1 20.5l.9 .1zM38.2 22.2h.7zM38.2 20.6h.8zM38.2 21.3h.7zM38.2 20.6l.8 .1zM38.2 21.2l.7 .1z"/>
<path d="M38.2 22.2l.7 .1zM38.3 20.7h.7zM38.2 21.2h.7zM38.3 21.2h.6zM38.3 22.3l.7 .1zM38.3 22.4h.7zM38.3 22.4l.7 .5h-.7zM38.3 22.4h.7v.5zM38.3 20.7l.7 .1zM38.3 20.8h.7zM38.3 21.1h.6zM38.3 21.1l.6 .1z"/>
<path d="M38.3 21l.6 .1zM38.3 20.8l.7 .2h-.7zM38.3 20.8h.7v.2zM38.3 21h.7zM39.4 20.7l.7 .1zM39.4 20.7h.7zM39.4 20.8h.7zM39.4 20.8l.7 .2h-.7zM39.4 20.8h.7v.2zM39.4 21l.7 .7h-.7zM39.4 21h.7v.7zM39.4 21.7l.7 .1h-.7z"/>
<path d="M39.4 21.7h.7v.1zM39.4 21.8h.7zM39.4 21.8l.7 .1zM39.4 21.9h.7zM39.4 21.9l.8 .1zM39.4 22.1h.9zM39.4 20.5h1zM39.4 20.5l.9 .1zM39.4 20.6h.8zM39.4 20.6h.9zM39.4 20.6l.8 .1zM39.4 20.7h.8z"/>
<path d="M39.4 22l.8 .1zM39.4 22.1h.8zM39.4 22.1h1zM39.9 22.9h2zM39.9 22.9l1.8 .1zM40.1 23h1.3zM40.1 23h1.6zM41.3 20.5h1.1zM41.4 20.5l1 .1zM41.5 20.6h.9zM41.5 22.1h.9zM41.4 22.1h1z"/>
<path d="M41.6 20.6l.8 .1zM41.6 22.1h.8zM41.6 22l.8 .1zM41.6 20.7h.8zM41.6 20.7l.8 .1zM41.7 20.8h.7zM41.7 21.9l.7 .1zM41.7 20.8l.7 .2h-.7zM41.7 20.8h.7v.2zM41.7 21.8h.7zM41.7 21.8l.7 .1zM41.7 21.9h.7z"/>
<path d="M41.7 21l.7 .7h-.7zM41.7 21h.7v.7zM41.7 21.7l.7 .1h-.7zM41.7 21.7h.7v.1zM42.7 20.7l.8 .1zM42.7 20.7h.8zM42.7 20.8h.8zM42.7 20.8l.7 .2h-.7zM42.7 20.8h.8l-.1 .2zM42.7 21l.7 .7h-.7zM42.7 21h.7v.7zM42.7 21.7l.8 .1h-.8z"/>
<path d="M42.7 21.7h.7l.1 .1zM42.7 21.8h.8zM42.7 21.8l.8 .1zM42.7 21.9h.8zM42.8 20.5h1zM42.8 20.5l.9 .1zM42.8 20.6h.9zM42.8 20.6h.8zM42.8 20.6l.7 .1zM42.8 20.7h.7zM42.8 21.9l.7 .1zM42.8 22l.8 .1z"/>
<path d="M42.8 22.1h.8zM42.8 22.1h.9zM43.3 22.9h2zM43.4 22.9l1.7 .1zM43.4 22.9h1.9zM43.5 23h1.6zM43.5 23h1.4zM46 20.9l2.8 .8h-2.8zM46 20.9h2.8v.8zM46 21.7l.7 1.2h-.7zM46 21.7h.7v1.2zM48.1 21.7l.7 1.2h-.7z"/>
<path d="M48.1 21.7h.7v1.2zM50.5 20.5l.6 .8h-.6zM50.5 20.5h.6v.8zM50.5 22.1l.6 .8h-.6zM50.5 22.1h.6v.8zM52.4 20.5h.9zM52.5 20.5l.8 .1zM52.5 20.6h.8zM52.5 21.3h.8zM52.6 20.6h.7zM52.6 21.3h.7zM52.6 20.6l.7 .1z"/>
<path d="M52.6 21.2l.7 .1zM52.6 20.7h.8zM52.6 20.7l.8 .1h-.7zM52.6 20.7h.8v.1zM52.6 21.1h.7zM52.6 21.1h.8zM52.6 21.1l.7 .1zM52.6 21.2h.7zM52.7 20.8l.7 .3h-.7zM52.7 20.8h.7v.3zM52.7 21.1h.7z"/>
</g>
<path d="M37.3 9.6h4.8M37.5 17.9h4.9M36.2 20.4h2.7" fill="none" stroke="#000" stroke-width=".23"/>
<path d="M36.1 10.7h6.7M36.5 17.2h6.8M36.9 9.9h5.4" fill="none" stroke="#000" stroke-width=".34"/>
<path d="M35.1 12.8h2.3M36.4 10.3h6.2" fill="none" stroke="#000" stroke-width=".4"/>
<path d="M35.6 11.2h2.4" fill="none" stroke="#000" stroke-width=".42"/>
<path d="M36.3 16.8h6.9M38 18.1h3.8M50.5 21.5h2.8" fill="none" stroke="#000" stroke-width=".21"/>
<path d="M37 17.6h5.9" fill="none" stroke="#000" stroke-width=".3"/>
<g font-size="3.9">
<text x="26.4" y="43.5">256-Ball FlipChip Chip Scale Package (3HW) - 14x14x1.78 mm Body [FCCSP]</text>
<text x="26.4" y="48.1">With Heat Spreader</text>
</g>
<g font-size="3.2">
<text x="28.4" y="54.7">Note:</text>
<text x="41.1" y="54.7">For the most current package drawings, please see the Microchip Packaging Specification located at</text>
<text x="41.1" y="58.3">http://www.microchip.com/packaging</text>
</g>
<g font-size="2.9">
<text x="83.6" y="173.5">Dimension Limits</text>
<text x="99" y="169.6">Units</text>
<text x="111.7" y="173.5">MIN</text>
<text x="120.7" y="169.6">MILLIMETERS</text>
<text x="126.9" y="173.5">NOM</text>
<text x="143" y="173.5">MAX</text>
<text x="54.1" y="177.3">Number of Terminals</text>
<text x="100.8" y="177.3">N</text>
<text x="127.9" y="177.3">256</text>
<text x="54.1" y="185.1">Overall Height</text>
<text x="54.1" y="181.2">Pitch</text>
<text x="100.9" y="185.1">A</text>
<text x="101.1" y="181">e</text>
<text x="111.6" y="185.1">1.48</text>
<text x="124.1" y="181.2">0.80 BSC</text>
<text x="127.5" y="185.1">1.63</text>
<text x="143.3" y="185.1">1.78</text>
<text x="54.1" y="189">Ball Height</text>
<text x="100.1" y="189">A1</text>
<text x="111.6" y="189">0.37</text>
<text x="127.5" y="189">0.42</text>
<text x="143.3" y="189">0.47</text>
<text x="54.1" y="196.8">Heat Seperator Epoxy Thickness</text>
<text x="54.1" y="192.9">Mold Cap Thickness</text>
<text x="100.7" y="192.9">M</text>
<text x="100.8" y="196.8">U</text>
<text x="111.6" y="192.9">0.35</text>
<text x="124.2" y="196.8">0.05 REF</text>
<text x="127.5" y="192.9">0.40</text>
<text x="143.3" y="192.9">0.45</text>
<text x="54.1" y="200.7">Heat Spreader Thickness</text>
<text x="100.8" y="200.7">H</text>
<text x="124.2" y="200.7">0.30 REF</text>
<text x="54.1" y="208.4">Heat Spreader Length</text>
<text x="54.1" y="204.6">Overall Length</text>
<text x="100" y="208.4">D1</text>
<text x="100.8" y="204.6">D</text>
<text x="123.3" y="204.6">14.00 BSC</text>
<text x="123.4" y="208.4">12.00 REF</text>
<text x="54.1" y="212.3">Overall Width</text>
<text x="100.9" y="212.3">E</text>
<text x="123.3" y="212.3">14.00 BSC</text>
<text x="54.1" y="220.1">Ball Diameter</text>
<text x="54.1" y="216.2">Heat Spreader Width</text>
<text x="100.1" y="216.2">E1</text>
<text x="101.1" y="220.1">b</text>
<text x="111.6" y="220.1">0.46</text>
<text x="123.4" y="216.2">12.00 REF</text>
<text x="127.5" y="220.1">0.51</text>
<text x="143.3" y="220.1">0.56</text>
<text x="32.9" y="224.4">Notes:</text>
<text x="32.9" y="229">1. Pin 1 visual index feature may vary but must be located within the hatched area.</text>
<text x="32.9" y="232.3">2. Package is saw singulated.</text>
<text x="32.9" y="235.6">3. Dimensioning and tolerancing per ASME Y14.5M</text>
<text x="42.5" y="238.9">BSC: Basic Dimension. Theoretically exact value shown without tolerances.</text>
<text x="42.5" y="242.2">REF: Reference Dimension, usually without tolerance, for information purposes only.</text>
<text x="109.7" y="251.7">Microchip Technology Drawing C04-563 Rev B Sheet 2 of 2</text>
<text x="26.6" y="261.3">© 2024 Microchip Technology Inc.</text>
</g>
<text font-size=".6" x="43" y="10">R</text>
</svg>
